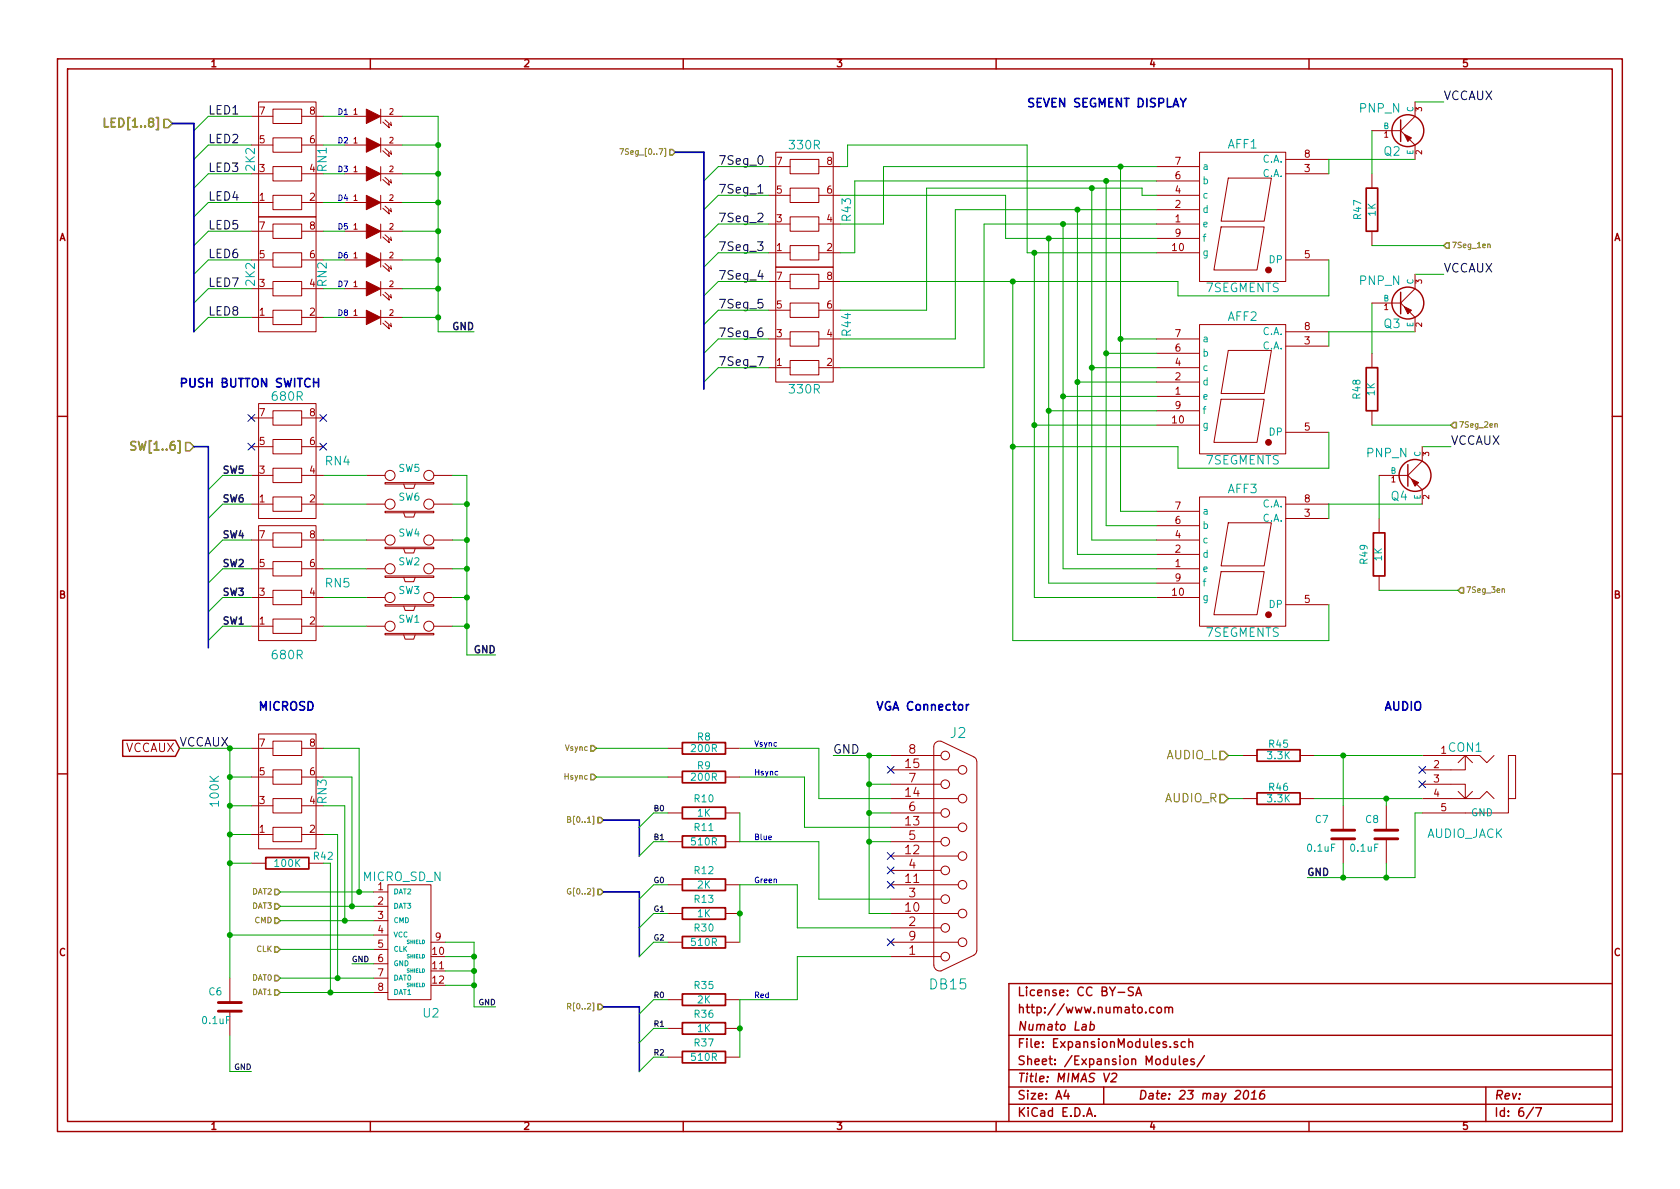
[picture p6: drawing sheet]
<svg xmlns="http://www.w3.org/2000/svg" width="297mm" height="210mm" viewBox="0 0 297 210" stroke-linecap="round" stroke-linejoin="round" font-family="sans-serif">
<g fill="none" stroke="#a00000" stroke-width=".25">
<path d="M10.2 10.4h276.6v189.7h-276.6zM11.9 12.2h273.2v186.1h-273.2zM65.5 10.4v1.8M120.8 10.4v1.8M176.1 10.4v1.8M231.4 10.4v1.8M10.2 73.6h1.7M285.1 73.6h1.7M10.2 136.8h1.7M21.7 130.9h9.3l.7 1.4-.7 1.5h-9.3zM285.1 136.8h1.7M200.4 174.6a.62 .62 0 0 0-.8 .1v.4l.7 .4v.4a.68 .68 0 0 1-.8 .1"/>
<path d="M200.8 176.1l.5-1.6 .5 1.6M200.9 175.6h.8M204 178.2a.48 .48 0 0 0-.7 .1v.7l.3 .1 .4-.1M204.6 178.3l.3-.2 .4 .2v.7l-.2 .1-.5-.1zM206 178.3l.1-.1a.36 .36 0 0 1 .6 .1v.8M206 178.1v1M206.7 178.3a.35 .35 0 0 1 .3-.2 .35 .35 0 0 1 .3 .2v.8M285.1 173.9h-106.7v24.4M65.5 198.3v1.8M120.8 198.3v1.8M176.1 198.3v1.8M178.4 183.1h106.7"/>
<path d="M178.4 189.2h106.7M178.4 195.3h106.7M178.4 192.2h106.7M188.5 192.8l-.4 1h1M188.8 193.3v1.1M192.1 197.4l.5-1.5 .5 1.5M192.3 197h.7M192.8 181.2l.4-.1 .3 .4-.2 .5-.2 .2-.4-.1M192.9 180.6l-.2 1.6M193.6 197.3v.1M195.1 192.2v3.1M195.2 189.8l.3 1.5 .7-1.5"/>
<path d="M196.6 189.9l.2-.1h.4l.3 .3-.2 .3-.9 .9h.9M206.9 185.1v.1M207.2 187.2v.9a.39 .39 0 0 0 .6 0M207.8 187.2v1.1M208.2 184.3l-.4-.1-.2 .2 .1 .2 .5 .2v.3h-.6M208.5 186.7v1.4l.3 .2M209.2 187.8l.8-.2-.1-.3-.4-.1-.3 .3 .1 .7h.6M209.6 184.3a.48 .48 0 0 0-.7 0v.8l.2 .1 .5-.1M210.2 184.3h.1a.36 .36 0 0 1 .6 .1v.8M210.2 183.7v1.5M211.1 187.3l-.3-.1-.3 .3 .1 .2 .5 .1v.4h-.6M213 186.7l-1.3 1.9"/>
<path d="M220.1 193l.3-.2a.88 .88 0 0 1-.3 1.6l-.2-.3a1.19 1.19 0 0 1 .2-1.1zM221.2 194.4h.9M221.3 193.3l.5-.5-.1 1.6M223.6 192.8a.72 .72 0 0 0-.8 .7l-.1 .6 .3 .3 .5-.2 .1-.6a.49 .49 0 0 0-.9 .1M231.4 198.3v1.8M262.7 192.2v6.1M271.1 195.8l-1.3 2M271.5 195.9h1l-.6 1.5"/>
<circle cx="248.9" cy="23.1" r="2.82"/>
<circle cx="248.9" cy="53.6" r="2.82"/>
<circle cx="250.2" cy="84.1" r="2.82"/>
</g>
<g fill="#a00000" stroke="#a00000" stroke-width=".18">
<path d="M64.8 39.6l2.5 1.3-2.5 1.3z"/>
<path d="M64.8 44.7l2.5 1.3-2.5 1.2z"/>
<path d="M64.8 49.8l2.5 1.2-2.5 1.3z"/>
<path d="M64.8 54.9l2.5 1.2-2.5 1.3z"/>
<path d="M64.8 34.5l2.5 1.3-2.5 1.3z"/>
<path d="M64.8 29.5l2.5 1.2-2.5 1.3z"/>
<path d="M64.8 24.4l2.5 1.2-2.5 1.3z"/>
<path d="M64.8 19.3l2.5 1.3-2.5 1.2z"/>
<path d="M248.3 54.2l1.3 .7-.7 .6z"/>
<path d="M248.3 23.7l1.3 .7-.7 .6z"/>
<path d="M249.6 84.7l1.2 .6-.6 .7z"/>
<circle cx="224.3" cy="78.2" r=".51"/>
<circle cx="224.3" cy="108.7" r=".51"/>
<circle cx="224.3" cy="47.7" r=".51"/>
</g>
<g fill="none" stroke="#a00000" stroke-width=".18">
<path d="M45.7 18h10.2v20.3h-10.2zM48.3 19.3h5v2.5h-5zM67.3 19.3v2.5M250.2 18v2.6l-2.6 2.5M44.4 30.7h3.9M44.4 35.8h3.9M44.4 25.6h3.9M44.4 20.6h3.9M45.7 38.3h10.2v20.4h-10.2zM48.3 39.6h5v2.6h-5zM48.3 34.5h5v2.6h-5zM48.3 29.5h5v2.5h-5z"/>
<path d="M48.3 24.4h5v2.5h-5zM53.3 30.7h3.8M53.3 35.8h3.8M53.3 25.6h3.8M53.3 20.6h3.8M61 30.7h3.8M61 35.8h3.8M61 25.6h3.8M61 20.6h3.8M67.3 30.7h3.8M67.3 24.4v2.5M67.3 29.5v2.5"/>
<path d="M67.3 34.5v2.6M67.3 39.6v2.6M67.3 35.8h3.8M67.3 25.6h3.8M67.3 20.6h3.8M67.7 36.8l1.1 1-.1-.6M67.7 31.7l1.1 1.1-.1-.7M67.7 26.7l1.1 1-.1-.7M67.7 21.6l1.1 1-.1-.6M68.1 36.4l1.1 1.1-.1-.7M68.1 31.4l1.1 1-.1-.7M68.1 26.3l1.1 1-.1-.6"/>
<path d="M68.1 21.2l1.1 1-.1-.6M135.9 39.6h3.8M135.9 34.5h3.8M135.9 29.5h3.8M137.2 26.9h10.1v20.3h-10.1zM139.7 38.3h5.1v2.6h-5.1zM139.7 33.3h5.1v2.5h-5.1zM139.7 28.2h5.1v2.5h-5.1zM144.8 39.6h3.8M144.8 34.5h3.8M144.8 29.5h3.8M204.5 39.6h7.6"/>
<path d="M204.5 37.1h7.6M204.5 34.5h7.6M204.5 32h7.6M204.5 29.5h7.6M212.1 26.9h15.2v22.9h-15.2zM217.2 31.5h7.6l-1.3 7.6h-7.6zM227.3 30.7h7.6M227.3 28.2h7.6M242.6 30.7v2.6M242.6 23.1h5M247.6 23.1l.7 .6M249.3 24.8l.9 .8v2.6"/>
<path d="M44.4 46h3.9M44.4 40.9h3.9M44.4 51h3.9M44.4 56.1h3.9M48.3 54.9h5v2.5h-5zM48.3 49.8h5v2.5h-5zM48.3 44.7h5v2.5h-5zM53.3 46h3.8M53.3 40.9h3.8M53.3 51h3.8M53.3 56.1h3.8M61 46h3.8"/>
<path d="M61 40.9h3.8M61 51h3.8M61 56.1h3.8M67.3 46h3.8M67.3 44.7v2.5M67.3 49.8v2.5M67.3 54.9v2.5M67.3 40.9h3.8M67.3 51h3.8M67.3 56.1h3.8M67.7 41.9l1.1 1-.1-.6M67.7 47l1.1 1-.1-.6"/>
<path d="M67.7 52.1l1.1 1-.1-.7M67.7 57.1l1.1 1.1-.1-.7M68.1 41.5l1.1 1-.1-.6M68.1 46.6l1.1 1-.1-.6M68.1 51.7l1.1 1-.1-.6M68.1 56.8l1.1 1-.1-.7M135.9 59.9h3.8M135.9 44.7h3.8M135.9 54.9h3.8M135.9 49.8h3.8M137.2 47.2h10.1v20.4h-10.1zM139.7 58.7h5.1v2.5h-5.1z"/>
<path d="M139.7 53.6h5.1v2.5h-5.1zM139.7 48.5h5.1v2.5h-5.1zM139.7 43.4h5.1v2.6h-5.1zM144.8 59.9h3.8M144.8 44.7h3.8M144.8 54.9h3.8M144.8 49.8h3.8M204.5 59.9h7.6M204.5 42.2h7.6M204.5 44.7h7.6M212.1 57.4h15.2v22.9h-15.2zM215.9 40.1h7.6l-1.3 7.6h-7.6z"/>
<path d="M227.3 58.7h7.6M227.3 46h7.6M242.6 40.9v2.5M242.6 53.6h5M247.6 53.6l.7 .6M249.3 55.2l.9 .9v2.6M250.2 48.5v2.5l-2.6 2.6M44.4 79h3.9M44.4 73.9h3.9M45.7 71.4h10.2v20.3h-10.2zM48.3 77.7h5v2.6h-5zM48.3 72.6h5v2.6h-5z"/>
<path d="M53.3 79h3.8M53.3 73.9h3.8M135.9 65h3.8M139.7 63.7h5.1v2.6h-5.1zM144.8 65h3.8M204.5 70.1h7.6M204.5 67.6h7.6M204.5 65h7.6M204.5 62.5h7.6M204.5 72.6h7.6M204.5 75.2h7.6M215.9 70.6h7.6l-1.3 7.6h-7.6z"/>
<path d="M217.2 62h7.6l-1.3 7.6h-7.6zM227.3 61.2h7.6M227.3 76.4h7.6M242.6 62.5v2.5M242.6 72.6v2.6M251.5 79v2.5l-2.6 2.6M44.4 95.5h3.9M44.4 89.1h3.9M44.4 84.1h3.9M45.7 93h10.2v20.3h-10.2zM48.3 99.3h5v2.5h-5zM48.3 94.2h5v2.6h-5z"/>
<path d="M48.3 87.9h5v2.5h-5zM48.3 82.8h5v2.5h-5zM53.3 95.5h3.8M53.3 89.1h3.8M53.3 84.1h3.8M64.8 95.5h3.3M64.8 89.1h3.3M64.8 84.1h3.3M68.1 96.8h8.6v.2h-8.6zM68.1 90.4h8.6v.3h-8.6zM68.1 85.3h8.6v.3h-8.6zM71.4 97l.2 .8h1.6l.2-.8"/>
<path d="M71.4 90.7l.2 .7h1.6l.2-.7M71.4 85.6l.2 .8h1.6l.2-.8M76.7 95.5h3.3M76.7 89.1h3.3M76.7 84.1h3.3M204.5 98h7.6M204.5 95.5h7.6M204.5 93h7.6M204.5 90.4h7.6M212.1 87.9h15.2v22.8h-15.2zM217.2 92.5h7.6l-1.3 7.6h-7.6zM227.3 91.7h7.6"/>
<path d="M227.3 89.1h7.6M243.8 91.7v2.5M243.8 84.1h5.1M248.9 84.1l.7 .6M250.6 85.7l.9 .9v2.5M44.4 100.6h3.9M44.4 105.7h3.9M44.4 110.7h3.9M48.3 109.5h5v2.5h-5zM48.3 104.4h5v2.5h-5zM53.3 100.6h3.8M53.3 105.7h3.8"/>
<path d="M53.3 110.7h3.8M64.8 100.6h3.3M64.8 105.7h3.3M64.8 110.7h3.3M68.1 106.9h8.6v.3h-8.6zM68.1 101.8h8.6v.3h-8.6zM68.1 112h8.6v.3h-8.6zM71.4 107.2l.2 .7h1.6l.2-.7M71.4 102.1l.2 .8h1.6l.2-.8M71.4 112.3l.2 .7h1.6l.2-.7M76.7 100.6h3.3M76.7 105.7h3.3"/>
<path d="M76.7 110.7h3.3M204.5 100.6h7.6M204.5 103.1h7.6M204.5 105.7h7.6M215.9 101.1h7.6l-1.3 7.6h-7.6zM227.3 106.9h7.6M243.8 101.8v2.6M44.4 132.3h3.9M44.4 137.4h3.9M45.7 129.8h10.2v20.3h-10.2zM48.3 136.1h5v2.6h-5zM48.3 131.1h5v2.5h-5z"/>
<path d="M53.3 132.3h3.8M53.3 137.4h3.8M118.1 132.3h2.5M118.1 137.4h2.5M128.3 132.3h2.5M128.3 137.4h2.5M157.5 138.7h8.9M157.5 136.1h11.9M157.5 133.6h8.9M166.3 131.1a1.02 1.02 0 0 0-1.2 1v38.6M166.4 131.1l5.8 2.8M172.2 133.9l.3 .2 .2 .5"/>
<path d="M172.7 134.6v33.5l-.2 .5-.3 .3M219.7 133.6h2.5M229.9 133.6h2.5M251.5 138.7h7.6v2.5l-1.3-1.3M251.5 133.6h7.6M259.1 133.6v2.5h-7.6M259.1 133.6h2.5l1.3 1.3 1.3-1.3M259.1 133.6l1.2 1.3M259.1 133.6l-1.3 1.3M260.3 139.9l-1.2 1.3M44.4 152.6h2.6M44.4 147.6h3.9"/>
<path d="M44.4 142.5h3.9M48.3 146.3h5v2.5h-5zM48.3 141.2h5v2.6h-5zM53.3 147.6h3.8M53.3 142.5h3.8M54.6 152.6h2.5M66 157.7h2.6M68.6 156.5h7.6v20.3h-7.6zM118.1 156.5h2.5M118.1 148.8h2.5M118.1 143.8h2.5M128.3 156.5h2.5"/>
<path d="M128.3 148.8h2.5M128.3 143.8h2.5M157.5 159h8.9M157.5 156.5h11.9M157.5 153.9h8.9M157.5 151.4h11.9M157.5 148.8h8.9M157.5 146.3h11.9M157.5 143.8h8.9M157.5 141.2h11.9M219.7 141.2h2.5M229.9 141.2h2.5"/>
<path d="M237.5 142.5v4.3M237.5 148.3v4.3M245.1 142.5v4.3M245.1 148.3v4.3M251.5 141.2h5M256.5 141.2h5.1zM261.6 141.2h.1M261.6 141.2l1.3-1.3 1.3 1.3M266.7 141.2h1.3v-7.6h-1.3v10.2h-15.2M40.6 173v4.3M40.6 178.8v4.3M66 160.3h2.6"/>
<path d="M66 162.8h2.6M66 165.3h2.6M66 167.9h2.6M66 170.4h2.6M66 173h2.6M66 175.5h2.6M76.2 166.6h2.5M118.1 166.6h2.5M118.1 161.5h2.5M118.1 176.8h2.5M128.3 166.6h2.5M128.3 161.5h2.5"/>
<path d="M128.3 176.8h2.5M157.5 169.2h8.9M157.5 166.6h11.9M157.5 164.1h8.9M157.5 161.5h11.9M172.2 168.9l-5.8 2.8a1.06 1.06 0 0 1-1.3-1M118.1 181.9h2.5M118.1 186.9h2.5M128.3 181.9h2.5M128.3 186.9h2.5"/>
<circle cx="69" cy="89.1" r=".89"/>
<circle cx="69" cy="84.1" r=".89"/>
<circle cx="69" cy="95.5" r=".89"/>
<circle cx="75.8" cy="84.1" r=".89"/>
<circle cx="75.8" cy="89.1" r=".89"/>
<circle cx="75.8" cy="95.5" r=".89"/>
<circle cx="69" cy="105.7" r=".89"/>
<circle cx="69" cy="100.6" r=".89"/>
<circle cx="69" cy="110.7" r=".89"/>
<circle cx="75.8" cy="105.7" r=".89"/>
<circle cx="75.8" cy="110.7" r=".89"/>
<circle cx="75.8" cy="100.6" r=".89"/>
<circle cx="167.1" cy="138.7" r=".76"/>
<circle cx="167.1" cy="133.6" r=".76"/>
<circle cx="170.2" cy="136.1" r=".76"/>
<circle cx="167.1" cy="148.8" r=".76"/>
<circle cx="167.1" cy="143.8" r=".76"/>
<circle cx="167.1" cy="153.9" r=".76"/>
<circle cx="167.1" cy="159" r=".76"/>
<circle cx="170.2" cy="151.4" r=".76"/>
<circle cx="170.2" cy="156.5" r=".76"/>
<circle cx="170.2" cy="146.3" r=".76"/>
<circle cx="170.2" cy="141.2" r=".76"/>
<circle cx="167.1" cy="169.2" r=".76"/>
<circle cx="167.1" cy="164.1" r=".76"/>
<circle cx="170.2" cy="166.6" r=".76"/>
<circle cx="170.2" cy="161.5" r=".76"/>
</g>
<g fill="none" stroke="#00a000" stroke-width=".18">
<path d="M250.2 18h5.1M44.4 20.6h-7.6l-2.5 2.5M44.4 25.6h-7.6l-2.5 2.6M44.4 30.7h-7.6l-2.5 2.6M44.4 35.8h-7.6l-2.5 2.5M57.1 25.6h3.9M57.1 20.6h3.9M57.1 30.7h3.9M57.1 35.8h3.9M71.1 25.6h6.4M71.1 20.6h6.4v38.1h6.3M71.1 30.7h6.4"/>
<path d="M71.1 35.8h6.4M135.9 29.5h-8.9l-2.5 2.5M135.9 34.5h-8.9l-2.5 2.6M135.9 39.6h-8.9l-2.5 2.6M148.6 29.5h1.3v-3.9h31.7v19.1h22.9M148.6 34.5h29.2v7.7h26.7M188 39.6v61h16.5M190.5 37.1v60.9h14M193 33.3v62.2h11.5M195.6 32v61h8.9M198.1 29.5v60.9h6.4M204.5 34.5h-2.6v-1.2h-38.1v21.6h-15.2"/>
<path d="M204.5 39.6h-30.5v25.4h-25.4M204.5 37.1h-35.6v22.8h-20.3M204.5 32h-53.4v12.7h-2.5M204.5 29.5h-48.3v10.1h-7.6M242.6 23.1v7.6M250.2 28.2h-15.3v2.5M44.4 40.9h-7.6l-2.5 2.5M44.4 46h-7.6l-2.5 2.5M44.4 51h-7.6l-2.5 2.6M44.4 56.1h-7.6l-2.5 2.6M57.1 40.9h3.9M57.1 46h3.9"/>
<path d="M57.1 51h3.9M57.1 56.1h3.9M71.1 40.9h6.4M71.1 46h6.4M71.1 51h6.4M71.1 56.1h6.4M135.9 44.7h-8.9l-2.5 2.5M135.9 49.8h-8.9l-2.5 2.5M135.9 54.9h-8.9l-2.5 2.5M135.9 59.9h-8.9l-2.5 2.6M179.1 49.8v63.5h55.8v-6.4M182.9 44.7v61h21.6"/>
<path d="M185.4 42.2v60.9h19.1M198.1 59.9h6.4M234.9 46v6.3h-26.6v-2.5h-59.7M242.6 53.6v8.9M242.6 43.4h12.7M250.2 58.7h-15.3v2.5M250.2 48.5h5.1M135.9 65h-8.9l-2.5 2.6M182.9 75.2h21.6M185.4 72.6h19.1M188 70.1h16.5M190.5 67.6h14"/>
<path d="M193 65h11.5M195.6 62.5h8.9M234.9 76.4v6.4h-26.6v-3.8h-29.2M242.6 75.2h13.9M251.5 79h5M44.4 84.1h-5l-2.6 2.5M44.4 89.1h-5l-2.6 2.6M44.4 95.5h-5l-2.6 2.5M57.1 89.1h7.7M57.1 95.5h7.7M57.1 84.1h7.7M80 89.1h2.5"/>
<path d="M80 95.5h2.5M80 84.1h2.5v31.7h5.1M243.8 84.1v7.6M251.5 89.1h-16.6v2.6M44.4 100.6h-5l-2.6 2.5M44.4 105.7h-5l-2.6 2.5M44.4 110.7h-5l-2.6 2.6M57.1 100.6h7.7M57.1 105.7h7.7M57.1 110.7h7.7M80 100.6h2.5M80 105.7h2.5"/>
<path d="M80 110.7h2.5M243.8 104.4h14M31.7 132.3h12.7M40.6 132.3v40.7M40.6 137.4h3.8M57.1 137.4h5.1v22.9M57.1 132.3h6.4v25.4M105.4 137.4h12.7M105.4 132.3h12.7M130.8 137.4h11.4v8.9h15.3M130.8 132.3h14v8.9h12.7M147.3 133.6h10.2"/>
<path d="M153.7 133.6v27.9h3.8M153.7 138.7h3.8M217.2 133.6h2.5M232.4 133.6h19.1M237.5 133.6v8.9M40.6 147.6h3.8M40.6 142.5h3.8M40.6 152.6h3.8M49.5 157.7h16.5M57.1 147.6h2.6v25.4M57.1 142.5h3.9v20.3M58.4 152.6v22.9"/>
<path d="M118.1 156.5h-2.5l-2.6 2.5M118.1 143.8h-2.5l-2.6 2.5M118.1 148.8h-2.5l-2.6 2.6M130.8 143.8v5h14v10.2h12.7M153.7 143.8h3.8M153.7 148.8h3.8M217.2 141.2h2.5M232.4 141.2h19.1M237.5 152.6v2.6M245.1 141.2v1.3M245.1 152.6v2.6M251.5 143.8h-1.3v11.4h-19.1"/>
<path d="M40.6 165.3h25.4M49.5 175.5h16.5M49.5 173h16.5M49.5 167.9h16.5M49.5 162.8h16.5M49.5 160.3h16.5M62.2 170.4h3.8M78.7 174.2h5.1M78.7 169.2h5.1M78.7 166.6h5.1v11.4h3.8M78.7 171.7h5.1M118.1 166.6h-2.5l-2.6 2.6"/>
<path d="M118.1 176.8h-2.5l-2.6 2.5M118.1 161.5h-2.5l-2.6 2.6M157.5 169.2h-16.5v7.6h-10.2v10.1M157.5 164.1h-16.5v-7.6h-10.2v10.1M40.6 183.1v6.4h3.8M118.1 186.9h-2.5l-2.6 2.6M118.1 181.9h-2.5l-2.6 2.5"/>
</g>
<path d="M109.6 26.3h.7l-.5 1M263 43.3l.4-.1 .1 .6M264.3 75l.4-.1v.7M265.6 104.2h.4v.6M100.4 144.9h.4v-.4l-.4-.1v1h.3l.2-.1v-.2l-.2-.2M100.9 157.2a.46 .46 0 0 0-.6 .4 .46 .46 0 0 0 .6 .4v-.3h-.2M100.4 178l.4-.1 .1-.4-.5-.1v1M100.6 178l.3 .4" fill="none" stroke="#808000" stroke-width=".18"/>
<g fill="none" stroke="#808000" stroke-width=".25">
<path d="M29 21.1h.7l.8 .7-.8 .8h-.7zM118.4 26.4h.5l.5 .5-.5 .5h-.5zM255.8 42.9h.4v1h-.4l-.5-.5zM32.8 78.3h.8l.7 .7-.7 .7h-.8zM257 74.7h.5v1h-.5l-.5-.5zM258.3 103.9h.5v1h-.5l-.5-.5zM104.4 131.8h.5l.5 .5-.5 .5h-.5zM104.4 136.9h.5l.5 .5-.5 .5h-.5zM215.7 132.9h.7l.8 .7-.8 .7h-.7zM48.6 159.8h.4l.5 .5-.5 .5h-.4zM48.6 157.2h.4l.5 .5-.5 .5h-.4zM105.7 144.5h.5l.5 .5-.5 .5h-.5z"/>
<path d="M105.7 157.2h.5l.5 .5-.5 .5h-.5zM215.7 140.5h.7l.8 .7-.8 .8h-.7zM48.6 167.4h.4l.5 .5-.5 .5h-.4zM48.6 162.3h.4l.5 .5-.5 .5h-.4zM48.6 172.5h.4l.5 .5-.5 .5h-.4zM48.6 175h.4l.5 .5-.5 .5h-.4zM105.7 177.6h.5l.5 .4-.5 .5h-.5z"/>
</g>
<path d="M134 34.1h.9" fill="none" stroke="#000" stroke-width=".18"/>
<g fill="none" stroke="#0000c0" stroke-width=".18">
<path d="M43.8 73.3l1.3 1.2M43.8 78.4l1.3 1.2M45.1 73.3l-1.3 1.2M45.1 78.4l-1.3 1.2M56.5 73.3l1.3 1.2M56.5 78.4l1.3 1.2M57.8 73.3l-1.3 1.2M57.8 78.4l-1.3 1.2M156.9 135.5l1.2 1.2M158.1 135.5l-1.2 1.2M250.9 135.5l1.2 1.2M250.9 138.1l1.2 1.2"/>
<path d="M252.1 135.5l-1.2 1.2M252.1 138.1l-1.2 1.2M156.9 153.3l1.2 1.2M156.9 155.8l1.2 1.3M156.9 150.8l1.2 1.2M158.1 153.3l-1.2 1.2M158.1 155.8l-1.2 1.3M158.1 150.8l-1.2 1.2M156.9 166l1.2 1.2M158.1 166l-1.2 1.2"/>
</g>
<g fill="none" stroke="#a00000" stroke-width=".3">
<path d="M241.6 33.3h2v7.6h-2zM241.6 65h2v7.6h-2zM242.8 94.2h2.1v7.6h-2.1zM120.6 131.3h7.7v2h-7.7zM120.6 136.4h7.7v2h-7.7zM222.2 132.6h7.7v2h-7.7zM47 151.6h7.6v2.1h-7.6zM120.6 155.4h7.7v2.1h-7.7zM120.6 142.7h7.7v2.1h-7.7zM120.6 147.8h7.7v2.1h-7.7zM222.2 140.2h7.7v2h-7.7zM120.6 175.8h7.7v2h-7.7z"/>
<path d="M120.6 160.5h7.7v2.1h-7.7zM120.6 165.6h7.7v2h-7.7zM120.6 180.8h7.7v2.1h-7.7zM120.6 185.9h7.7v2.1h-7.7z"/>
</g>
<path d="M55.4 67.6h.9M56.3 66.9v1.5M171.3 124.6l-.4 .3" fill="none" stroke="#00f" stroke-width=".3"/>
<path d="M235.5 148.3h4M235.5 146.8h4M243.1 148.3h4M243.1 146.8h4M38.6 178.8h4.1M38.6 177.3h4.1" fill="none" stroke="#a00000" stroke-width=".51"/>
<path d="M18.5 20.9v1.5h.7M24 78.2l-.6-.1-.2 .1v.5l.7 .2 .1 .4-.3 .3-.6-.1" fill="none" stroke="#808000" stroke-width=".3"/>
<g fill="#00a000" stroke="#00a000" stroke-width=".25">
<circle cx="40.6" cy="147.6" r=".41"/>
<circle cx="58.4" cy="175.5" r=".41"/>
<circle cx="59.7" cy="173" r=".41"/>
<circle cx="61" cy="162.8" r=".41"/>
<circle cx="62.2" cy="160.3" r=".41"/>
<circle cx="83.8" cy="174.2" r=".41"/>
<circle cx="83.8" cy="169.2" r=".41"/>
<circle cx="40.6" cy="165.3" r=".41"/>
<circle cx="63.5" cy="157.7" r=".41"/>
<circle cx="83.8" cy="171.7" r=".41"/>
<circle cx="179.1" cy="49.8" r=".41"/>
<circle cx="182.9" cy="44.7" r=".41"/>
<circle cx="185.4" cy="42.2" r=".41"/>
<circle cx="188" cy="39.6" r=".41"/>
<circle cx="190.5" cy="37.1" r=".41"/>
<circle cx="193" cy="33.3" r=".41"/>
<circle cx="195.6" cy="32" r=".41"/>
<circle cx="198.1" cy="29.5" r=".41"/>
<circle cx="153.7" cy="133.6" r=".41"/>
<circle cx="153.7" cy="148.8" r=".41"/>
<circle cx="153.7" cy="143.8" r=".41"/>
<circle cx="153.7" cy="138.7" r=".41"/>
<circle cx="179.1" cy="79" r=".41"/>
<circle cx="182.9" cy="75.2" r=".41"/>
<circle cx="185.4" cy="72.6" r=".41"/>
<circle cx="188" cy="70.1" r=".41"/>
<circle cx="190.5" cy="67.6" r=".41"/>
<circle cx="193" cy="65" r=".41"/>
<circle cx="195.6" cy="62.5" r=".41"/>
<circle cx="198.1" cy="59.9" r=".41"/>
<circle cx="77.5" cy="56.1" r=".41"/>
<circle cx="77.5" cy="51" r=".41"/>
<circle cx="77.5" cy="46" r=".41"/>
<circle cx="77.5" cy="40.9" r=".41"/>
<circle cx="77.5" cy="35.8" r=".41"/>
<circle cx="77.5" cy="30.7" r=".41"/>
<circle cx="77.5" cy="25.6" r=".41"/>
<circle cx="82.5" cy="89.1" r=".41"/>
<circle cx="82.5" cy="95.5" r=".41"/>
<circle cx="237.5" cy="133.6" r=".41"/>
<circle cx="245.1" cy="141.2" r=".41"/>
<circle cx="245.1" cy="155.2" r=".41"/>
<circle cx="237.5" cy="155.2" r=".41"/>
<circle cx="130.8" cy="181.9" r=".41"/>
<circle cx="130.8" cy="161.5" r=".41"/>
<circle cx="40.6" cy="142.5" r=".41"/>
<circle cx="40.6" cy="137.4" r=".41"/>
<circle cx="40.6" cy="152.6" r=".41"/>
<circle cx="82.5" cy="100.6" r=".41"/>
<circle cx="82.5" cy="105.7" r=".41"/>
<circle cx="82.5" cy="110.7" r=".41"/>
</g>
<path d="M30.5 21.8h3.8v36.9M119.4 26.9h5.1v41.9M34.3 79h2.5v35.5M106.7 145h6.3v6.4M106.7 157.7h6.3v11.5M106.7 178h6.3v11.5" fill="none" stroke="#0000c0" stroke-width=".3"/>
<g fill="#a00000" stroke="#a00000" stroke-width=".25">
<path d="M247.6 51.7v3.8z"/>
<path d="M247.6 21.2v3.8z"/>
<path d="M248.9 82.2v3.8z"/>
</g>
<g font-size="2.5" fill="#00a0a0">
<text x="168" y="130.6">J2</text>
<text x="164.5" y="175.1">DB15</text>
</g>
<g font-size="2.1">
<text x="255.3" y="17.8">VCCAUX</text>
<text x="36.8" y="20.3">LED1</text>
<text x="36.8" y="25.4">LED2</text>
<text x="127" y="29.2">7Seg_0</text>
<text x="36.8" y="30.5">LED3</text>
<text x="36.8" y="35.6">LED4</text>
<text x="127" y="34.3">7Seg_1</text>
<text x="36.8" y="40.6">LED5</text>
<text x="127" y="39.4">7Seg_2</text>
<text x="36.8" y="45.7">LED6</text>
<text x="127" y="44.4">7Seg_3</text>
<text x="36.8" y="50.8">LED7</text>
<text x="127" y="49.5">7Seg_4</text>
<text x="255.3" y="48.3">VCCAUX</text>
<text x="36.8" y="55.9">LED8</text>
<text x="127" y="54.6">7Seg_5</text>
<text x="127" y="59.7">7Seg_6</text>
<text x="127" y="64.8">7Seg_7</text>
<text x="256.5" y="78.7">VCCAUX</text>
<text x="147.3" y="133.3">GND</text>
</g>
<g font-size="2.1" fill="#808000">
<text x="19.4" y="22.6">LED[1..8]</text>
<text x="24" y="79.7">SW[1..6]</text>
<text x="206.1" y="134.3">AUDIO_L</text>
<text x="205.9" y="142">AUDIO_R</text>
</g>
<g font-size="2.1" fill="#00f">
<text x="181.6" y="19">SEVEN SEGMENT DISPLAY</text>
<text x="31.7" y="68.6">PUSH BUTTON SWITCH</text>
<text x="45.7" y="125.7">MICROSD</text>
<text x="154.9" y="125.7">VGA Connector</text>
<text x="244.7" y="125.7">AUDIO</text>
</g>
<g font-size="2.1" fill="#00a0a0">
<text x="240.4" y="20">PNP_N</text>
<text x="139.7" y="26.5">330R</text>
<text x="217.1" y="26.3">AFF1</text>
<text x="244.7" y="27.6">Q2</text>
<text x="45.1" y="30.1" transform="rotate(-90 45.1 30.1)">2K2</text>
<text x="57.8" y="30.3" transform="rotate(-90 57.8 30.3)">RN1</text>
<text x="150.5" y="39" transform="rotate(-90 150.5 39)">R43</text>
<text x="45.1" y="50.4" transform="rotate(-90 45.1 50.4)">2K2</text>
<text x="57.8" y="50.6" transform="rotate(-90 57.8 50.6)">RN2</text>
<text x="213.2" y="51.7">7SEGMENTS</text>
<text x="240.4" y="50.5">PNP_N</text>
<text x="150.5" y="59.3" transform="rotate(-90 150.5 59.3)">R44</text>
<text x="217.1" y="56.8">AFF2</text>
<text x="244.7" y="58.1">Q3</text>
<text x="48.2" y="70.9">680R</text>
<text x="139.7" y="69.7">330R</text>
<text x="57.6" y="82.4">RN4</text>
<text x="213.2" y="82.2">7SEGMENTS</text>
<text x="241.7" y="80.9">PNP_N</text>
<text x="217.1" y="87.3">AFF3</text>
<text x="246" y="88.6">Q4</text>
<text x="57.6" y="104">RN5</text>
<text x="213.2" y="112.7">7SEGMENTS</text>
<text x="48.2" y="116.7">680R</text>
<text x="256.1" y="133">CON1</text>
<text x="38.8" y="142.5" transform="rotate(-90 38.8 142.5)">100K</text>
<text x="57.8" y="142.1" transform="rotate(-90 57.8 142.1)">RN3</text>
<text x="252.2" y="148.3">AUDIO_JACK</text>
<text x="64.2" y="155.9">MICRO_SD_N</text>
<text x="74.9" y="180">U2</text>
</g>
<g font-size="2.1" fill="#a00000">
<text x="22" y="133.1">VCCAUX</text>
<text x="160.1" y="135.9">15</text>
<text x="160.7" y="133.3">8</text>
<text x="160.1" y="141">14</text>
<text x="160.7" y="143.5">6</text>
<text x="160.7" y="138.4">7</text>
<text x="160.1" y="146">13</text>
<text x="160.7" y="148.6">5</text>
<text x="160.1" y="151.1">12</text>
<text x="160.7" y="153.7">4</text>
<text x="160.1" y="161.3">10</text>
<text x="160.1" y="156.2">11</text>
<text x="160.7" y="158.7">3</text>
<text x="160.7" y="163.8">2</text>
<text x="160.7" y="166.4">9</text>
<text x="160.7" y="168.9">1</text>
<text x="179.9" y="179.3">http://www.numato.com</text>
<text x="179.9" y="176.2">License: CC BY-SA</text>
<text x="179.9" y="185.4">File: ExpansionModules.sch</text>
<text x="179.9" y="182.3">Numato Lab</text>
<text x="179.9" y="191.5">Title: MIMAS V2</text>
<text x="179.9" y="188.4">Sheet: /Expansion Modules/</text>
<text x="179.9" y="197.6">KiCad E.D.A.</text>
<text x="179.9" y="194.5">Size: A4</text>
<text x="201.2" y="194.5">Date: 23 may 2016</text>
<text x="264.2" y="194.5">Rev:</text>
<text x="264.2" y="197.6">Id: 6/7</text>
</g>
<text font-size="2.1" fill="#00a000" x="31.7" y="132.1">VCCAUX</text>
<g font-size="1.8" fill="#a00000">
<text x="37.3" y="11.9">1</text>
<text x="92.7" y="11.9">2</text>
<text x="148" y="11.9">3</text>
<text x="203.3" y="11.9">4</text>
<text x="258.6" y="11.9">5</text>
<text x="45.9" y="20.3">7</text>
<text x="54.8" y="20.3">8</text>
<text x="45.9" y="25.4">5</text>
<text x="54.8" y="25.4">6</text>
<text x="137.3" y="29.2">7</text>
<text x="146.2" y="29.2">8</text>
<text x="207.8" y="29.2">7</text>
<text x="230.7" y="27.9">8</text>
<text x="45.9" y="35.6">1</text>
<text x="45.9" y="30.5">3</text>
<text x="54.8" y="35.6">2</text>
<text x="54.8" y="30.5">4</text>
<text x="137.3" y="34.3">5</text>
<text x="146.2" y="34.3">6</text>
<text x="207.8" y="34.3">4</text>
<text x="207.8" y="31.7">6</text>
<text x="230.7" y="30.5">3</text>
<text x="45.9" y="40.6">7</text>
<text x="54.8" y="40.6">8</text>
<text x="137.3" y="39.4">3</text>
<text x="146.2" y="39.4">4</text>
<text x="207.8" y="39.4">1</text>
<text x="207.8" y="36.8">2</text>
<text x="207.8" y="41.9">9</text>
<text x="10.4" y="42.7">A</text>
<text x="45.9" y="45.7">5</text>
<text x="54.8" y="45.7">6</text>
<text x="137.3" y="44.4">1</text>
<text x="146.2" y="44.4">2</text>
<text x="207.3" y="44.4">10</text>
<text x="230.7" y="45.7">5</text>
<text x="285.3" y="42.7">A</text>
<text x="45.9" y="50.8">3</text>
<text x="54.8" y="50.8">4</text>
<text x="137.3" y="49.5">7</text>
<text x="146.2" y="49.5">8</text>
<text x="45.9" y="55.9">1</text>
<text x="54.8" y="55.9">2</text>
<text x="137.3" y="59.7">3</text>
<text x="137.3" y="54.6">5</text>
<text x="146.2" y="59.7">4</text>
<text x="146.2" y="54.6">6</text>
<text x="207.8" y="59.7">7</text>
<text x="230.7" y="58.4">8</text>
<text x="137.3" y="64.8">1</text>
<text x="146.2" y="64.8">2</text>
<text x="207.8" y="64.8">4</text>
<text x="207.8" y="62.2">6</text>
<text x="230.7" y="61">3</text>
<text x="207.8" y="69.8">1</text>
<text x="207.8" y="67.3">2</text>
<text x="45.9" y="73.7">7</text>
<text x="54.8" y="73.7">8</text>
<text x="207.3" y="74.9">10</text>
<text x="207.8" y="72.4">9</text>
<text x="230.7" y="76.2">5</text>
<text x="45.9" y="83.8">3</text>
<text x="45.9" y="78.7">5</text>
<text x="54.8" y="83.8">4</text>
<text x="54.8" y="78.7">6</text>
<text x="45.9" y="88.9">1</text>
<text x="54.8" y="88.9">2</text>
<text x="230.7" y="88.9">8</text>
<text x="45.9" y="95.2">7</text>
<text x="54.8" y="95.2">8</text>
<text x="207.8" y="95.2">4</text>
<text x="207.8" y="92.7">6</text>
<text x="207.8" y="90.2">7</text>
<text x="230.7" y="91.4">3</text>
<text x="45.9" y="100.3">5</text>
<text x="54.8" y="100.3">6</text>
<text x="207.8" y="100.3">1</text>
<text x="207.8" y="97.8">2</text>
<text x="10.4" y="105.9">B</text>
<text x="45.9" y="105.4">3</text>
<text x="54.8" y="105.4">4</text>
<text x="207.3" y="105.4">10</text>
<text x="207.8" y="102.9">9</text>
<text x="230.7" y="106.7">5</text>
<text x="285.3" y="105.9">B</text>
<text x="45.9" y="110.5">1</text>
<text x="54.8" y="110.5">2</text>
<text x="45.9" y="137.2">5</text>
<text x="45.9" y="132.1">7</text>
<text x="54.8" y="137.2">6</text>
<text x="54.8" y="132.1">8</text>
<text x="253.5" y="135.9">2</text>
<text x="254.8" y="133.3">1</text>
<text x="45.9" y="142.2">3</text>
<text x="54.8" y="142.2">4</text>
<text x="253.5" y="138.4">3</text>
<text x="253.5" y="141">4</text>
<text x="254.8" y="143.5">5</text>
<text x="45.9" y="147.3">1</text>
<text x="54.8" y="147.3">2</text>
<text x="66.8" y="157.5">1</text>
<text x="66.8" y="160">2</text>
<text x="66.8" y="162.6">3</text>
<text x="66.8" y="165.1">4</text>
<text x="66.8" y="167.6">5</text>
<text x="77" y="166.4">9</text>
<text x="10.4" y="169.1">C</text>
<text x="66.8" y="170.2">6</text>
<text x="66.8" y="172.7">7</text>
<text x="76.5" y="168.9">10</text>
<text x="76.5" y="171.4">11</text>
<text x="76.5" y="174">12</text>
<text x="285.3" y="169.1">C</text>
<text x="66.8" y="175.3">8</text>
<text x="37.3" y="199.8">1</text>
<text x="92.7" y="199.8">2</text>
<text x="148" y="199.8">3</text>
<text x="203.3" y="199.8">4</text>
<text x="258.6" y="199.8">5</text>
</g>
<g font-size="1.8" fill="#00a0a0">
<text x="223.3" y="28.8">C.A.</text>
<text x="212.6" y="35.2">c</text>
<text x="212.6" y="32.6">b</text>
<text x="212.6" y="30.1">a</text>
<text x="223.3" y="31.4">C.A.</text>
<text x="212.6" y="40.3">e</text>
<text x="212.6" y="37.7">d</text>
<text x="240.7" y="38.7" transform="rotate(-90 240.7 38.7)">R47</text>
<text x="243.3" y="38.2" transform="rotate(-90 243.3 38.2)">1K</text>
<text x="212.6" y="42.8">f</text>
<text x="212.6" y="45.3">g</text>
<text x="224.4" y="46.6">DP</text>
<text x="223.3" y="59.3">C.A.</text>
<text x="212.6" y="65.7">c</text>
<text x="212.6" y="63.1">b</text>
<text x="212.6" y="60.6">a</text>
<text x="223.3" y="61.8">C.A.</text>
<text x="212.6" y="70.7">e</text>
<text x="212.6" y="68.2">d</text>
<text x="240.6" y="70.5" transform="rotate(-90 240.6 70.5)">R48</text>
<text x="243.1" y="69.9" transform="rotate(-90 243.1 69.9)">1K</text>
<text x="212.6" y="73.3">f</text>
<text x="212.6" y="75.8">g</text>
<text x="224.4" y="77.1">DP</text>
<text x="70.5" y="83.5">SW5</text>
<text x="70.5" y="88.6">SW6</text>
<text x="223.3" y="89.8">C.A.</text>
<text x="70.5" y="94.9">SW4</text>
<text x="212.6" y="93.6">b</text>
<text x="212.6" y="91.1">a</text>
<text x="223.3" y="92.3">C.A.</text>
<text x="70.5" y="100">SW2</text>
<text x="212.6" y="101.2">e</text>
<text x="212.6" y="98.7">d</text>
<text x="212.6" y="96.1">c</text>
<text x="241.9" y="99.7" transform="rotate(-90 241.9 99.7)">R49</text>
<text x="244.4" y="99.2" transform="rotate(-90 244.4 99.2)">1K</text>
<text x="70.5" y="105.1">SW3</text>
<text x="212.6" y="103.8">f</text>
<text x="212.6" y="106.3">g</text>
<text x="224.4" y="107.6">DP</text>
<text x="70.5" y="110.2">SW1</text>
<text x="123.3" y="131">R8</text>
<text x="122.4" y="133">200R</text>
<text x="123.3" y="136.1">R9</text>
<text x="224.2" y="134.3">3.3K</text>
<text x="224.4" y="132.3">R45</text>
<text x="122.4" y="138.1">200R</text>
<text x="122.8" y="141.9">R10</text>
<text x="224.2" y="141.9">3.3K</text>
<text x="224.4" y="139.9">R46</text>
<text x="122.4" y="149.5">510R</text>
<text x="122.8" y="147">R11</text>
<text x="123.3" y="144.5">1K</text>
<text x="232.6" y="145.6">C7</text>
<text x="241.5" y="145.6">C8</text>
<text x="260.1" y="144.4">GND</text>
<text x="48.7" y="153.4">100K</text>
<text x="122.8" y="154.6">R12</text>
<text x="231.3" y="150.7">0.1uF</text>
<text x="238.9" y="150.7">0.1uF</text>
<text x="122.8" y="159.7">R13</text>
<text x="123.3" y="157.2">2K</text>
<text x="122.4" y="167.3">510R</text>
<text x="122.8" y="164.8">R30</text>
<text x="123.3" y="162.2">1K</text>
<text x="37" y="176.1">C6</text>
<text x="122.8" y="174.9">R35</text>
<text x="123.3" y="177.5">2K</text>
<text x="35.9" y="181.1">0.1uF</text>
<text x="122.8" y="180">R36</text>
<text x="122.8" y="185.1">R37</text>
<text x="123.3" y="182.6">1K</text>
<text x="122.4" y="187.6">510R</text>
</g>
<g font-size="1.8">
<text x="79.9" y="58.4">GND</text>
<text x="39.4" y="83.8">SW5</text>
<text x="39.4" y="88.9">SW6</text>
<text x="39.4" y="95.2">SW4</text>
<text x="39.4" y="100.3">SW2</text>
<text x="39.4" y="105.4">SW3</text>
<text x="39.4" y="110.5">SW1</text>
<text x="83.7" y="115.6">GND</text>
<text x="231.1" y="154.9">GND</text>
</g>
<text font-size="1.8" fill="#00a000" x="55.5" y="152.1">R42</text>
<g font-size="1.4" fill="#00f">
<text x="59.7" y="20.3">D1</text>
<text x="59.7" y="25.4">D2</text>
<text x="59.7" y="30.5">D3</text>
<text x="59.7" y="35.6">D4</text>
<text x="59.7" y="40.6">D5</text>
<text x="59.7" y="45.7">D6</text>
<text x="59.7" y="50.8">D7</text>
<text x="59.7" y="55.9">D8</text>
<text x="133.3" y="137.2">Hsync</text>
<text x="133.3" y="132.1">Vsync</text>
<text x="133.3" y="148.6">Blue</text>
<text x="133.3" y="156.2">Green</text>
<text x="133.3" y="176.5">Red</text>
</g>
<g font-size="1.4" fill="#a00000">
<text x="62.5" y="20.3">1</text>
<text x="68.8" y="20.3">2</text>
<text x="251.5" y="19.7" transform="rotate(-90 251.5 19.7)">3</text>
<text x="62.5" y="25.4">1</text>
<text x="68.8" y="25.4">2</text>
<text x="244.7" y="24.4">1</text>
<text x="251.5" y="27.3" transform="rotate(-90 251.5 27.3)">2</text>
<text x="62.5" y="35.6">1</text>
<text x="62.5" y="30.5">1</text>
<text x="68.8" y="35.6">2</text>
<text x="68.8" y="30.5">2</text>
<text x="62.5" y="40.6">1</text>
<text x="68.8" y="40.6">2</text>
<text x="62.5" y="45.7">1</text>
<text x="68.8" y="45.7">2</text>
<text x="62.5" y="50.8">1</text>
<text x="68.8" y="50.8">2</text>
<text x="251.5" y="50.2" transform="rotate(-90 251.5 50.2)">3</text>
<text x="62.5" y="55.9">1</text>
<text x="68.8" y="55.9">2</text>
<text x="244.7" y="54.9">1</text>
<text x="251.5" y="57.8" transform="rotate(-90 251.5 57.8)">2</text>
<text x="252.7" y="80.6" transform="rotate(-90 252.7 80.6)">3</text>
<text x="246" y="85.3">1</text>
<text x="252.7" y="88.3" transform="rotate(-90 252.7 88.3)">2</text>
</g>
<g font-size="1.4" fill="#00a0a0">
<text x="244.6" y="22.9">B</text>
<text x="249.9" y="19.8" transform="rotate(-90 249.9 19.8)">C</text>
<text x="249.9" y="27.4" transform="rotate(-90 249.9 27.4)">E</text>
<text x="244.6" y="53.3">B</text>
<text x="249.9" y="50.3" transform="rotate(-90 249.9 50.3)">C</text>
<text x="249.9" y="57.9" transform="rotate(-90 249.9 57.9)">E</text>
<text x="245.9" y="83.8">B</text>
<text x="251.2" y="80.8" transform="rotate(-90 251.2 80.8)">C</text>
<text x="251.2" y="88.3" transform="rotate(-90 251.2 88.3)">E</text>
</g>
<g font-size="1.4" fill="#808000">
<text x="110.7" y="27.4">7Seg_[0..7]</text>
<text x="256.7" y="43.9">7Seg_1en</text>
<text x="257.9" y="75.7">7Seg_2en</text>
<text x="259.2" y="104.9">7Seg_3en</text>
<text x="99.9" y="137.9">Hsync</text>
<text x="99.9" y="132.8">Vsync</text>
<text x="101.1" y="145.5">B[0..1]</text>
<text x="44.5" y="160.8">DAT3</text>
<text x="44.5" y="158.2">DAT2</text>
<text x="101" y="158.2">G[0..2]</text>
<text x="45" y="163.3">CMD</text>
<text x="44.5" y="173.5">DAT0</text>
<text x="45.3" y="168.4">CLK</text>
<text x="44.5" y="176">DAT1</text>
<text x="101.1" y="178.5">R[0..2]</text>
</g>
<g font-size="1.4">
<text x="115.6" y="143.5">B0</text>
<text x="115.6" y="148.6">B1</text>
<text x="115.6" y="156.2">G0</text>
<text x="115.6" y="161.3">G1</text>
<text x="115.6" y="166.4">G2</text>
<text x="62.2" y="170.2">GND</text>
<text x="84.6" y="177.8">GND</text>
<text x="115.6" y="176.5">R0</text>
<text x="115.6" y="181.6">R1</text>
<text x="41.4" y="189.2">GND</text>
<text x="115.6" y="186.7">R2</text>
</g>
<g font-size="1.2" fill="#00a0a0">
<text x="69.6" y="158.2">DAT2</text>
<text x="69.6" y="160.7">DAT3</text>
<text x="69.6" y="163.2">CMD</text>
<text x="69.6" y="165.8">VCC</text>
<text x="69.6" y="168.3">CLK</text>
<text x="69.6" y="170.9">GND</text>
<text x="69.6" y="173.4">DAT0</text>
<text x="69.6" y="175.9">DAT1</text>
</g>
<g font-size=".9" fill="#00a0a0">
<text x="71.9" y="166.9">SHIELD</text>
<text x="71.9" y="169.5">SHIELD</text>
<text x="71.9" y="172">SHIELD</text>
<text x="71.9" y="174.5">SHIELD</text>
</g>
</svg>
